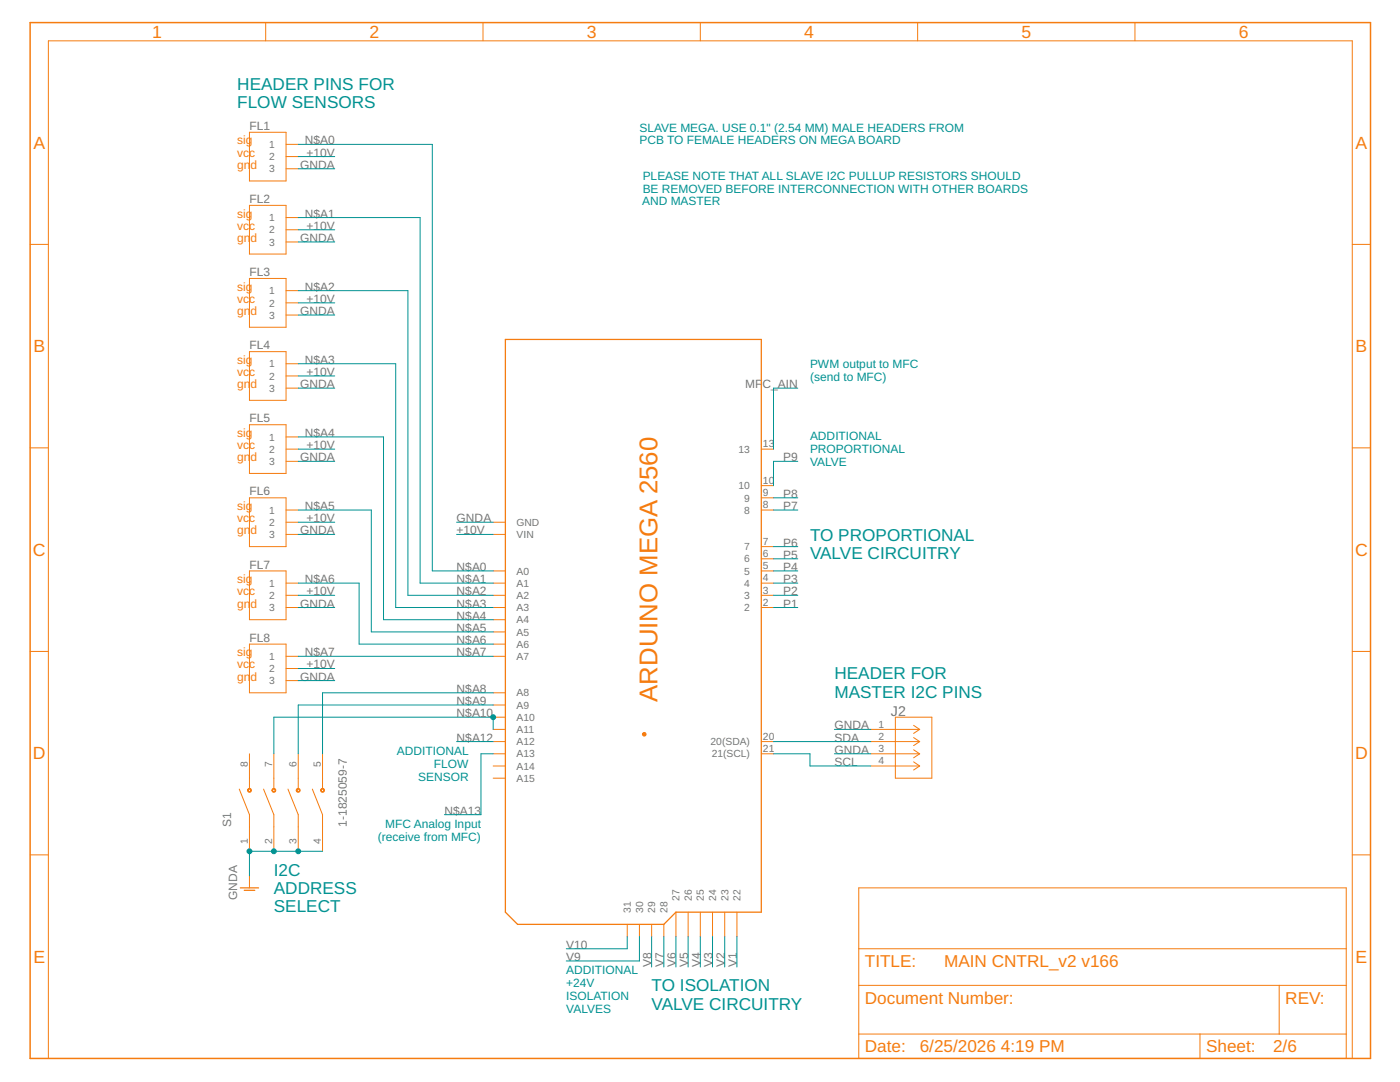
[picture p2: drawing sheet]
<svg xmlns="http://www.w3.org/2000/svg" width="279mm" height="216mm" viewBox="0 0 279 216" stroke-linecap="round" stroke-linejoin="round" font-family="sans-serif">
<g fill="none" stroke="#f57c10" stroke-width=".2">
<path d="M53 4.5v3.6M96.4 4.5v3.6M139.8 4.5v3.6M183.1 4.5v3.6M226.5 4.5v3.6M49.8 26.4h7.3v9.7h-7.3zM57.1 28.8h2.4M57.1 31.2h2.4M57.1 33.7h2.4M6 48.8h3.7M49.8 41h7.3v9.7h-7.3zM49.8 55.6h7.3v9.7h-7.3z"/>
<path d="M57.1 43.4h2.4M57.1 45.8h2.4M57.1 48.3h2.4M57.1 58h2.4M269.9 48.8h3.6M49.8 70.2h7.3v9.7h-7.3zM57.1 60.4h2.4M57.1 62.9h2.4M57.1 72.6h2.4M57.1 75h2.4M57.1 77.4h2.4M6 89.4h3.7"/>
<path d="M49.8 99.3h7.3v9.8h-7.3zM49.8 84.8h7.3v9.7h-7.3zM57.1 89.6h2.4M57.1 87.2h2.4M57.1 92.1h2.4M151.9 99.3h2.5M151.9 96.9h2.5M151.9 89.6h2.5M269.9 89.4h3.6M49.8 113.9h7.3v9.8h-7.3zM57.1 101.8h2.4M57.1 116.4h2.4"/>
<path d="M57.1 118.8h2.4M57.1 106.6h2.4M57.1 104.2h2.4M98.4 113.9h2.5M98.4 116.4h2.5M98.4 118.8h2.5M98.4 106.6h2.5M98.4 104.2h2.5M151.9 101.8h2.5M151.9 109.1h2.5M151.9 111.5h2.5M151.9 113.9h2.5"/>
<path d="M151.9 116.4h2.5M151.9 118.8h2.5M6 130h3.7M49.8 128.5h7.3v9.7h-7.3zM57.1 121.2h2.4M57.1 131h2.4M57.1 133.4h2.4M57.1 135.8h2.4M98.4 121.2h2.5M98.4 126.1h2.5M98.4 123.7h2.5M98.4 138.2h2.5"/>
<path d="M98.4 128.5h2.5M98.4 131h2.5M151.9 121.2h2.5M269.9 130h3.6M47.8 157.5l2 5.1v7.3M49.8 150.4v6.9M52.6 157.5l2.1 5.1v7.3M54.7 150.4v6.9M57.5 157.5l2 5.1v7.3M59.5 150.4v6.9M62.3 157.5l2.1 5.1v7.3M64.4 150.4v6.9"/>
<path d="M98.4 148h2.5M98.4 150.4h2.5M98.4 145.5h2.5M98.4 143.1h2.5M98.4 140.7h2.5M98.4 152.8h2.5M98.4 155.3h2.5M151.9 148h2.5M151.9 150.4h2.5M173.8 148h9.7M173.8 150.4h9.7M173.8 145.5h9.7"/>
<path d="M173.8 152.8h9.7M178.7 143.1h7.3v12.2h-7.3zM182.3 144.7l1.2 .8M182.3 147.2l1.2 .8M182.3 149.6l1.2 .8M182.3 152l1.2 .8M183.5 145.5l-1.2 .8M183.5 148l-1.2 .8M183.5 150.4l-1.2 .8M183.5 152.8l-1.2 .8M6 170.6h3.7M49.8 174.7v2.5"/>
<path d="M171.4 177.2h97.3v34h-97.3zM269.9 170.6h3.6M125.2 184.4v2.5M127.6 184.4v2.5M130 184.4v2.5M132.5 184.4v2.5M134.9 182v4.9M137.3 182v4.9M139.8 182v4.9M142.2 182v4.9M144.6 182v4.9M147.1 182v4.9"/>
<path d="M171.4 196.6h97.3M171.4 189.3h97.3M255.3 196.6v9.7M9.7 211.2v-203.1h260.2v203.1M171.4 206.3h97.3M239.5 206.3v4.9"/>
</g>
<path d="M100.9 67.7h51v114.3h-17l-2.4 2.4h-29.2l-2.4-2.4zM48 177.2h3.6M48.7 177.7h2.1" fill="none" stroke="#f57c10" stroke-width=".25"/>
<g fill="#f57c10" stroke="#f57c10" stroke-width=".2">
<path d="M128.3 146.3l.1-.1a.37 .37 0 0 1 .5 .3 .37 .37 0 0 1-.5 .4l-.2-.4h.5l-.1 .1-.4-.1z" fill-rule="evenodd"/>
<path d="M49.6 157.4a.39 .39 0 0 1 .5 .1 .39 .39 0 0 1-.2 .6 .39 .39 0 0 1-.5-.4h.2a.24 .24 0 0 1 .3-.2 .24 .24 0 0 1 .1 .4 .24 .24 0 0 1-.4-.1l-.2-.1z" fill-rule="evenodd"/>
<path d="M54.4 157.4a.39 .39 0 0 1 .6 .1 .39 .39 0 0 1-.2 .6 .39 .39 0 0 1-.5-.4h.1a.25 .25 0 0 1 .3-.2 .25 .25 0 0 1 .2 .3 .25 .25 0 0 1-.4 .1l-.2-.2z" fill-rule="evenodd"/>
<path d="M59.3 157.4a.4 .4 0 0 1 .6 .1 .4 .4 0 0 1-.3 .6 .4 .4 0 0 1-.5-.4h.2a.24 .24 0 0 1 .3-.3 .24 .24 0 0 1 .1 .4 .24 .24 0 0 1-.4 0l-.2-.1z" fill-rule="evenodd"/>
<path d="M64.2 157.4a.39 .39 0 0 1 .5 .1 .39 .39 0 0 1-.3 .6 .39 .39 0 0 1-.4-.4h.1a.25 .25 0 0 1 .4-.2 .25 .25 0 0 1 .1 .4 .25 .25 0 0 1-.4-.1l-.2-.1z" fill-rule="evenodd"/>
</g>
<path d="M6 4.5h267.5v206.7h-267.5z" fill="none" stroke="#f57c10" stroke-width=".3"/>
<g fill="none" stroke="#009292" stroke-width=".2">
<path d="M59.5 28.8h26.8v85.1h12.1M59.5 33.7h7.3M59.5 31.2h7.3M59.5 43.4h24.3v73h14.6M59.5 48.3h7.3M59.5 58h21.9v60.8h17M59.5 45.8h7.3M59.5 72.6h19.5v48.6h19.4M59.5 77.4h7.3M59.5 62.9h7.3M59.5 60.4h7.3M59.5 75h7.3"/>
<path d="M159.2 77.4h-4.8v12.2M59.5 92.1h7.3M59.5 89.6h7.3M59.5 87.2h17v36.5h21.9M154.4 99.3h4.8M159.2 92.1h-4.8v4.8M59.5 116.4h12.2v12.1h26.7M59.5 101.8h14.6v24.3h24.3M59.5 104.2h7.3M59.5 106.6h7.3M59.5 118.8h7.3M91.1 104.2h7.3"/>
<path d="M91.1 106.6h7.3M154.4 113.9h4.8M154.4 116.4h4.8M154.4 101.8h4.8M154.4 109.1h4.8M154.4 111.5h4.8M154.4 118.8h4.8M59.5 121.2h7.3M59.5 131h38.9M59.5 135.8h7.3M59.5 133.4h7.3M98.4 138.2h-34v12.2"/>
<path d="M154.4 121.2h4.8M91.1 148h7.3M98.4 145.5v-2.4h-43.7v7.3M98.4 140.7h-38.9v9.7M98.4 150.4h-2.4v12.2h-7.3M154.4 150.4h7.2v2.4h12.2M154.4 148h19.4M166.5 145.5h7.3M166.5 150.4h7.3M64.4 169.9h-14.6v4.8M125.2 186.9v2.4h-12.2M127.6 186.9v4.8h-14.6"/>
<path d="M130 186.9v6.1M132.5 186.9v6.1M134.9 186.9v6.1M137.3 186.9v6.1M139.8 186.9v6.1M142.2 186.9v6.1M144.6 186.9v6.1M147.1 186.9v6.1"/>
</g>
<g fill="#009292" stroke="#009292" stroke-width=".2">
<circle cx="98.4" cy="143.1" r=".49"/>
<circle cx="49.8" cy="169.9" r=".49"/>
<circle cx="54.7" cy="169.9" r=".49"/>
<circle cx="59.5" cy="169.9" r=".49"/>
</g>
<text font-size="5.1" fill="#f57c10" x="131.2" y="140" transform="rotate(-90 131.2 140)">ARDUINO MEGA 2560</text>
<g font-size="3.5" fill="#f57c10">
<text x="30.4" y="7.6">1</text>
<text x="73.7" y="7.6">2</text>
<text x="117.1" y="7.6">3</text>
<text x="160.5" y="7.6">4</text>
<text x="203.8" y="7.6">5</text>
<text x="247.2" y="7.6">6</text>
<text x="6.7" y="29.7">A</text>
<text x="270.5" y="29.7">A</text>
<text x="6.7" y="70.3">B</text>
<text x="270.5" y="70.3">B</text>
<text x="6.6" y="110.9">C</text>
<text x="270.4" y="110.9">C</text>
<text x="6.6" y="151.5">D</text>
<text x="270.4" y="151.5">D</text>
<text x="6.7" y="192.1">E</text>
<text x="270.5" y="192.1">E</text>
</g>
<g font-size="3.4" fill="#009292">
<text x="47.4" y="17.9">HEADER PINS FOR</text>
<text x="47.4" y="21.5">FLOW SENSORS</text>
<text x="161.7" y="107.9">TO PROPORTIONAL</text>
<text x="161.7" y="111.5">VALVE CIRCUITRY</text>
<text x="166.5" y="135.6">HEADER FOR</text>
<text x="166.5" y="139.2">MASTER I2C PINS</text>
<text x="54.7" y="174.7">I2C</text>
<text x="54.7" y="178.4">ADDRESS</text>
<text x="54.7" y="182">SELECT</text>
<text x="130" y="197.8">TO ISOLATION</text>
<text x="130" y="201.5">VALVE CIRCUITRY</text>
</g>
<g font-size="3.4" fill="#f57c10">
<text x="172.6" y="193">TITLE:</text>
<text x="188.4" y="193">MAIN CNTRL_v2 v166</text>
<text x="172.6" y="200.3">Document Number:</text>
<text x="256.5" y="200.3">REV:</text>
<text x="172.6" y="210">Date:</text>
<text x="183.5" y="210">6/25/2026</text>
<text x="199.7" y="210">4:19 PM</text>
<text x="240.7" y="210">Sheet:</text>
<text x="254.1" y="210">2/6</text>
</g>
<text font-size="2.8" fill="#757575" x="177.8" y="142.9">J2</text>
<g font-size="2.4" fill="#f57c10">
<text x="47.4" y="28.8">sig</text>
<text x="47.4" y="31.2">vcc</text>
<text x="47.4" y="33.7">gn</text>
<text x="50" y="33.7">d</text>
<text x="47.4" y="43.4">sig</text>
<text x="47.4" y="45.8">vcc</text>
<text x="47.4" y="48.3">gn</text>
<text x="50" y="48.3">d</text>
<text x="47.4" y="58">sig</text>
<text x="47.4" y="60.4">vcc</text>
<text x="47.4" y="62.9">gn</text>
<text x="50" y="62.9">d</text>
<text x="47.4" y="72.6">sig</text>
<text x="47.4" y="75">vcc</text>
<text x="47.4" y="77.5">gn</text>
<text x="50" y="77.5">d</text>
<text x="47.4" y="87.2">sig</text>
<text x="47.4" y="89.6">vcc</text>
<text x="47.4" y="92">gn</text>
<text x="50" y="92">d</text>
<text x="47.4" y="101.8">sig</text>
<text x="47.4" y="104.2">vcc</text>
<text x="47.4" y="106.6">gn</text>
<text x="50" y="106.6">d</text>
<text x="47.4" y="116.4">sig</text>
<text x="47.4" y="118.8">vcc</text>
<text x="47.4" y="121.2">gn</text>
<text x="50" y="121.2">d</text>
<text x="47.4" y="131">sig</text>
<text x="47.4" y="133.4">vcc</text>
<text x="47.4" y="135.8">gn</text>
<text x="50" y="135.8">d</text>
</g>
<g font-size="2.4" fill="#757575">
<text x="49.8" y="25.9">FL1</text>
<text x="60.8" y="28.8">N$A0</text>
<text x="59.9" y="33.7">GNDA</text>
<text x="61.2" y="31.2">+10V</text>
<text x="49.8" y="40.5">FL2</text>
<text x="60.8" y="43.4">N$A1</text>
<text x="61.2" y="45.8">+10V</text>
<text x="59.9" y="48.3">GNDA</text>
<text x="49.8" y="55.1">FL3</text>
<text x="60.8" y="58">N$A2</text>
<text x="59.9" y="62.9">GNDA</text>
<text x="61.2" y="60.4">+10V</text>
<text x="49.8" y="69.7">FL4</text>
<text x="59.9" y="77.5">GNDA</text>
<text x="60.8" y="72.6">N$A3</text>
<text x="61.2" y="75">+10V</text>
<text x="148.7" y="77.5">MF</text>
<text x="152.2" y="77.5">C_AIN</text>
<text x="49.8" y="84.3">FL5</text>
<text x="60.8" y="87.2">N$A4</text>
<text x="61.2" y="89.6">+10V</text>
<text x="59.9" y="92">GNDA</text>
<text x="156.3" y="92">P9</text>
<text x="49.8" y="98.9">FL6</text>
<text x="60.8" y="101.8">N$A5</text>
<text x="156.3" y="101.8">P7</text>
<text x="156.3" y="99.3">P8</text>
<text x="59.9" y="106.6">GNDA</text>
<text x="61.2" y="104.2">+10V</text>
<text x="91.1" y="104.2">GNDA</text>
<text x="91.1" y="106.6">+10V</text>
<text x="49.8" y="113.4">FL7</text>
<text x="91.1" y="113.9">N$A0</text>
<text x="156.3" y="109.1">P6</text>
<text x="156.3" y="111.5">P5</text>
<text x="156.3" y="113.9">P4</text>
<text x="60.8" y="116.4">N$A6</text>
<text x="61.2" y="118.8">+10V</text>
<text x="91.1" y="116.4">N$A1</text>
<text x="91.1" y="118.8">N$A2</text>
<text x="156.3" y="116.4">P3</text>
<text x="156.3" y="118.8">P2</text>
<text x="59.9" y="121.2">GNDA</text>
<text x="91.1" y="121.2">N$A3</text>
<text x="91.1" y="123.7">N$A4</text>
<text x="156.3" y="121.2">P1</text>
<text x="49.8" y="128">FL8</text>
<text x="60.8" y="131">N$A7</text>
<text x="91.1" y="126.1">N$A5</text>
<text x="91.1" y="128.5">N$A6</text>
<text x="91.1" y="131">N$A7</text>
<text x="59.9" y="135.8">GNDA</text>
<text x="61.2" y="133.4">+10V</text>
<text x="91.1" y="143.1">N$A10</text>
<text x="91.1" y="138.2">N$A8</text>
<text x="91.1" y="140.7">N$A9</text>
<text x="91.1" y="148">N$A12</text>
<text x="166.5" y="145.5">GNDA</text>
<text x="166.5" y="148">SDA</text>
<text x="166.5" y="150.4">GNDA</text>
<text x="166.5" y="152.8">SCL</text>
<text x="46.1" y="165" transform="rotate(-90 46.1 165)">S1</text>
<text x="69.2" y="165" transform="rotate(-90 69.2 165)">1-1825059-7</text>
<text x="88.7" y="162.6">N$A13</text>
<text x="47.4" y="179.6" transform="rotate(-90 47.4 179.6)">GNDA</text>
<text x="113" y="191.7">V9</text>
<text x="113" y="189.3">V10</text>
<text x="130" y="193" transform="rotate(-90 130 193)">V8</text>
<text x="132.5" y="193" transform="rotate(-90 132.5 193)">V7</text>
<text x="134.9" y="193" transform="rotate(-90 134.9 193)">V6</text>
<text x="137.3" y="193" transform="rotate(-90 137.3 193)">V5</text>
<text x="139.8" y="193" transform="rotate(-90 139.8 193)">V4</text>
<text x="142.2" y="193" transform="rotate(-90 142.2 193)">V3</text>
<text x="144.6" y="193" transform="rotate(-90 144.6 193)">V2</text>
<text x="147.1" y="193" transform="rotate(-90 147.1 193)">V1</text>
</g>
<g font-size="2.4" fill="#009292">
<text x="127.6" y="26.4">SLAVE MEGA. USE 0.1&quot; (2.54 MM) MALE HEADERS FROM</text>
<text x="127.6" y="28.8">PCB TO FEMALE HEADERS ON MEGA BOARD</text>
<text x="128.3" y="35.9">PLEASE NOTE THAT ALL SLAVE I2C PULLUP RESISTORS SHOULD</text>
<text x="128.1" y="41">AND MASTER</text>
<text x="128.3" y="38.4">BE REMOVED BEFORE INTERCONNECTION WITH OTHER BOARDS</text>
<text x="161.7" y="73.4">PWM output to MFC</text>
<text x="161.7" y="76">(send to MFC)</text>
<text x="161.7" y="87.9">ADDITIONAL</text>
<text x="161.7" y="90.5">PROPORTIONAL</text>
<text x="161.7" y="93">VALVE</text>
<text x="79.2" y="150.6">ADDITIONAL</text>
<text x="83.5" y="155.8">SENSOR</text>
<text x="86.6" y="153.2">FLOW</text>
<text x="75.4" y="167.8">(receive from MFC)</text>
<text x="76.9" y="165.2">MFC Analog Input</text>
<text x="113" y="194.4">ADDITIONAL</text>
<text x="113" y="197">+24V</text>
<text x="113" y="199.5">ISOLATION</text>
<text x="113" y="202.1">VALVES</text>
</g>
<g font-size="2.1" fill="#757575">
<text x="53.7" y="29.5">1</text>
<text x="53.7" y="32">2</text>
<text x="53.7" y="34.4">3</text>
<text x="53.7" y="44.1">1</text>
<text x="53.7" y="46.6">2</text>
<text x="53.7" y="49">3</text>
<text x="53.7" y="58.7">1</text>
<text x="53.7" y="61.2">2</text>
<text x="53.7" y="63.6">3</text>
<text x="53.7" y="73.3">1</text>
<text x="53.7" y="75.8">2</text>
<text x="53.7" y="78.2">3</text>
<text x="53.7" y="87.9">1</text>
<text x="152.3" y="89.3">13</text>
<text x="53.7" y="90.3">2</text>
<text x="53.7" y="92.8">3</text>
<text x="147.4" y="90.3">13</text>
<text x="147.4" y="97.6">10</text>
<text x="148.5" y="100.1">9</text>
<text x="152.3" y="99">9</text>
<text x="152.3" y="101.4">8</text>
<text x="152.3" y="96.6">10</text>
<text x="53.7" y="102.5">1</text>
<text x="53.7" y="104.9">2</text>
<text x="53.7" y="107.4">3</text>
<text x="103.1" y="107.4">VIN</text>
<text x="103.1" y="104.9">GND</text>
<text x="148.5" y="102.5">8</text>
<text x="148.5" y="109.8">7</text>
<text x="148.5" y="112.2">6</text>
<text x="152.3" y="108.7">7</text>
<text x="152.3" y="111.2">6</text>
<text x="152.3" y="113.6">5</text>
<text x="53.7" y="117.1">1</text>
<text x="53.7" y="119.5">2</text>
<text x="103.1" y="119.5">A2</text>
<text x="103.1" y="117.1">A1</text>
<text x="103.1" y="114.7">A0</text>
<text x="148.5" y="114.7">5</text>
<text x="148.5" y="117.1">4</text>
<text x="148.5" y="119.5">3</text>
<text x="152.3" y="116">4</text>
<text x="152.3" y="118.5">3</text>
<text x="53.7" y="122">3</text>
<text x="103.1" y="124.4">A4</text>
<text x="103.1" y="122">A3</text>
<text x="148.5" y="122">2</text>
<text x="152.3" y="120.9">2</text>
<text x="53.7" y="131.7">1</text>
<text x="103.1" y="126.8">A5</text>
<text x="103.1" y="129.2">A6</text>
<text x="103.1" y="131.7">A7</text>
<text x="53.7" y="134.1">2</text>
<text x="53.7" y="136.5">3</text>
<text x="103.1" y="143.8">A10</text>
<text x="103.1" y="141.4">A9</text>
<text x="103.1" y="139">A8</text>
<text x="103.1" y="146.3">A11</text>
<text x="103.1" y="148.7">A12</text>
<text x="141.8" y="148.7">20(SDA)</text>
<text x="152.3" y="147.6">20</text>
<text x="175.3" y="145.2">1</text>
<text x="175.3" y="147.6">2</text>
<text x="49.4" y="153" transform="rotate(-90 49.4 153)">8</text>
<text x="54.3" y="153" transform="rotate(-90 54.3 153)">7</text>
<text x="59.2" y="153" transform="rotate(-90 59.2 153)">6</text>
<text x="64" y="153" transform="rotate(-90 64 153)">5</text>
<text x="103.1" y="151.1">A13</text>
<text x="103.1" y="153.6">A14</text>
<text x="103.1" y="156">A15</text>
<text x="142" y="151.1">21(SCL)</text>
<text x="152.3" y="150.1">21</text>
<text x="175.3" y="150.1">3</text>
<text x="175.3" y="152.5">4</text>
<text x="49.4" y="168.4" transform="rotate(-90 49.4 168.4)">1</text>
<text x="54.3" y="168.4" transform="rotate(-90 54.3 168.4)">2</text>
<text x="59.2" y="168.4" transform="rotate(-90 59.2 168.4)">3</text>
<text x="64" y="168.4" transform="rotate(-90 64 168.4)">4</text>
<text x="135.6" y="179.8" transform="rotate(-90 135.6 179.8)">27</text>
<text x="138.1" y="179.8" transform="rotate(-90 138.1 179.8)">26</text>
<text x="140.5" y="179.8" transform="rotate(-90 140.5 179.8)">25</text>
<text x="142.9" y="179.8" transform="rotate(-90 142.9 179.8)">24</text>
<text x="145.4" y="179.8" transform="rotate(-90 145.4 179.8)">23</text>
<text x="147.8" y="179.8" transform="rotate(-90 147.8 179.8)">22</text>
<text x="125.9" y="182.2" transform="rotate(-90 125.9 182.2)">31</text>
<text x="128.3" y="182.2" transform="rotate(-90 128.3 182.2)">30</text>
<text x="130.8" y="182.2" transform="rotate(-90 130.8 182.2)">29</text>
<text x="133.2" y="182.2" transform="rotate(-90 133.2 182.2)">28</text>
</g>
</svg>
